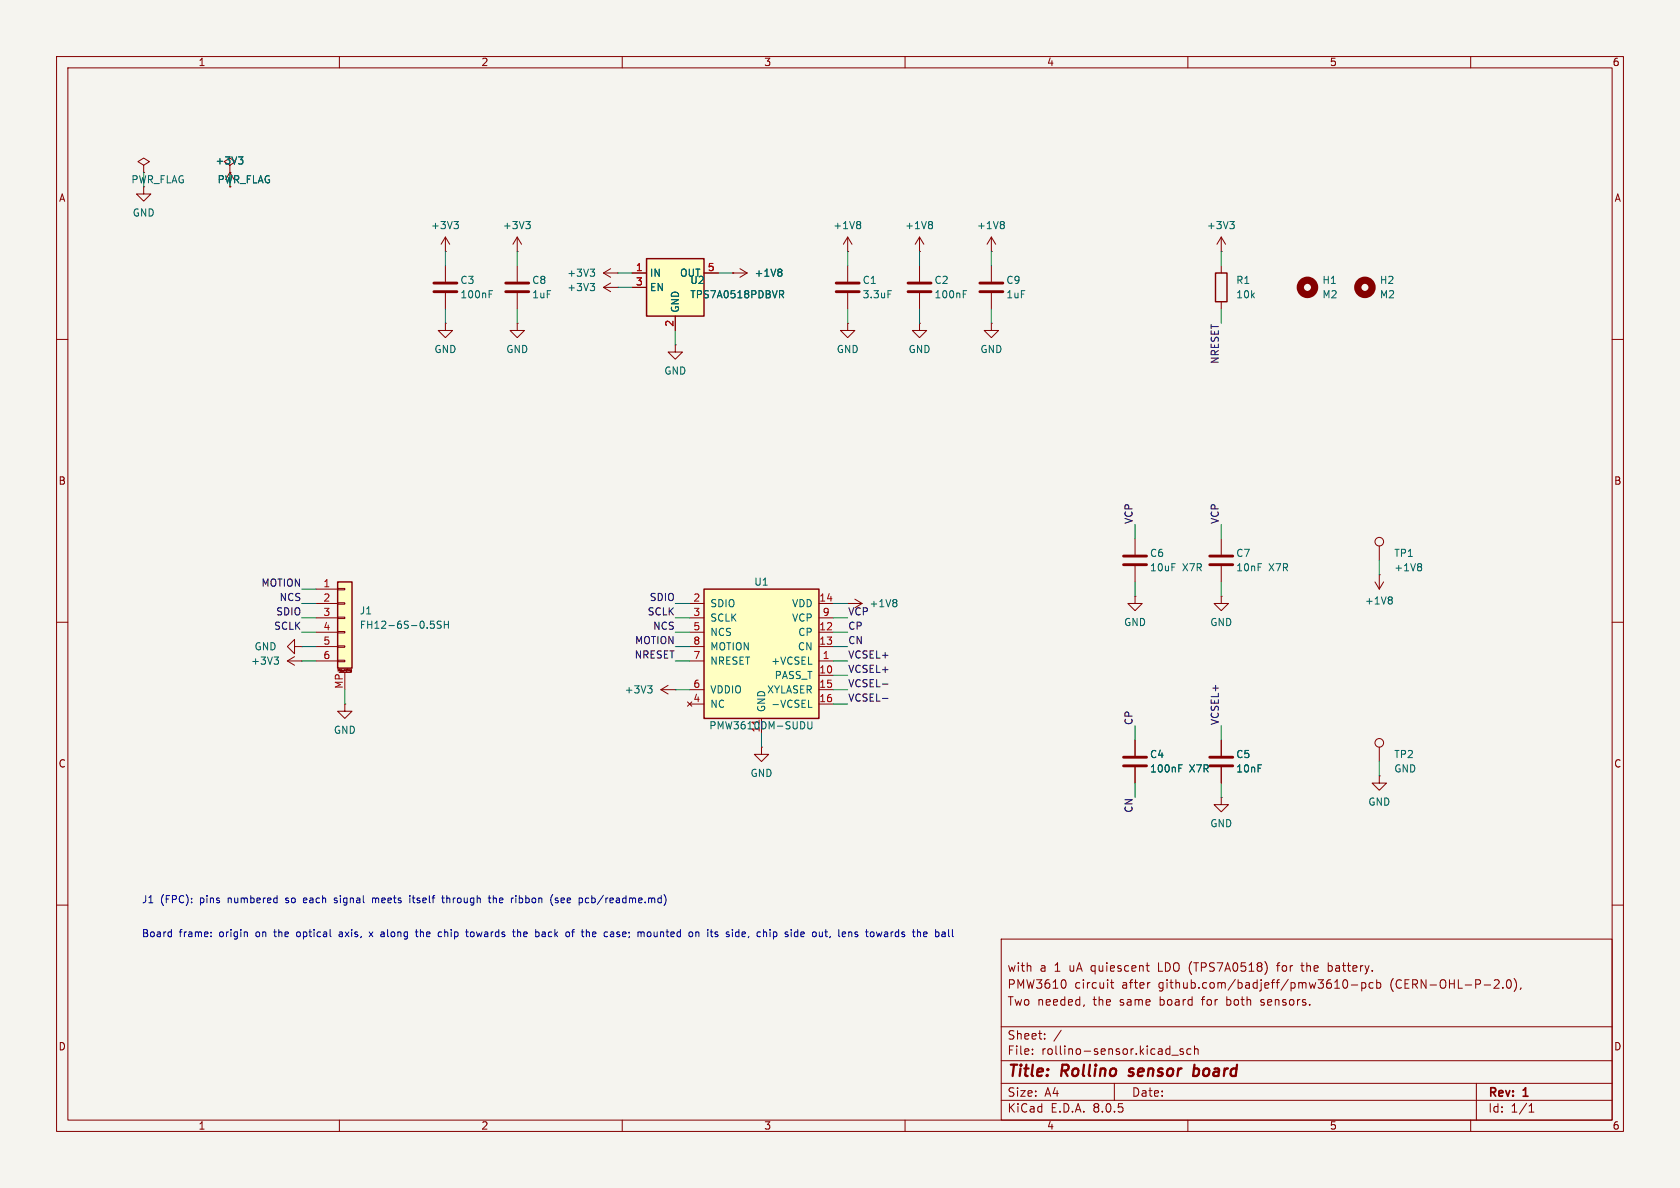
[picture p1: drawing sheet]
<svg xmlns="http://www.w3.org/2000/svg" width="297mm" height="210mm" viewBox="0 0 297 210" stroke-linecap="round" stroke-linejoin="round" font-family="sans-serif">
<path d="M0 0h297v210h-297z" fill="#f5f4ef" stroke="#f5f4ef" stroke-width=".18"/>
<g fill="none" stroke="#840000" stroke-width=".18">
<path d="M10 10h277v190h-277zM12 12h273v186h-273zM60 10v2M110 10v2M160 10v2M210 10v2M260 10v2M25.4 33v1.3h1.3l-1.3 1.3-1.3-1.3h1.3M25.4 29.2l1-.6-1-.7-1 .7 1 .6v1.3M25.4 30.5h.1M40.6 29.2l1.1-.6-1.1-.7-1 .7 1 .6v1.3M40.6 30.5h.1"/>
<path d="M40.6 30.5l-.7 1.3M40.6 30.5v2.5M40.6 30.5l.8 1.3M10 60h2M78.7 44.5h.1M78.7 57.2v1.2h1.3l-1.3 1.3-1.2-1.3h1.2M78.7 57.2h.1M78.7 41.9v2.6M78.7 47v2.8M78.7 51.8v2.8M78.7 41.9l-.7 1.3M78.7 41.9l.8 1.3"/>
<path d="M91.4 44.5h.1M91.4 57.2v1.2h1.3l-1.3 1.3-1.2-1.3h1.2M91.4 57.2h.1M91.4 41.9v2.6M91.4 47v2.8M91.4 51.8v2.8M91.4 41.9l-.7 1.3M91.4 41.9l.8 1.3M106.7 50.8l1.2 .8M106.7 50.8h2.5M106.7 48.3l1.2 .7M106.7 48.3h2.5"/>
<path d="M107.9 50l-1.2 .8M107.9 47.5l-1.2 .8M109.2 50.8h.1M109.2 48.3h.1M149.9 44.5h.1M149.9 41.9v2.6M149.9 47v2.8M149.9 51.8v2.8M149.9 41.9l-.8 1.3M149.9 41.9l.7 1.3M162.6 44.5h.1M162.6 41.9v2.6"/>
<path d="M162.6 47v2.8M162.6 51.8v2.8M162.6 41.9l-.8 1.3M162.6 41.9l.7 1.3M285 60h2M10 110h2M149.9 106.7h.1M149.9 106.7h2.5M151.1 105.9l1.3 .8M152.4 106.7l-1.3 .7M243.1 102.9l.7 1.2M243.8 101.6h.1"/>
<path d="M243.8 101.6v2.5M244.6 102.9l-.8 1.2M285 110h2M200.7 130.8v2.8M200.7 135.6v2.8M215.9 130.8v2.8M215.9 135.6v2.8M243.8 137.2v1.2h1.3l-1.3 1.3-1.2-1.3h1.2M243.8 137.2h.1M243.8 132.1v2.5M10 160h2M215.9 141v1.2h1.3l-1.3 1.3-1.3-1.3h1.3"/>
<path d="M215.9 141h.1M285 160h2M177 166h108v32h-108zM188.4 173.5v.9M191.7 177.6l-.2 .3M196.3 173.7h.6M196.5 173.2v1.3l.4 .2M202.6 170.7h.6M202.8 170.2v1.3l.4 .2M203.2 173.7h.1M222.9 177.6l.1 .1M223 176.8v.3"/>
<path d="M224 170.6v1M225.7 170.7h.5M230 170.7h.5M230.2 170.2v1.3l.2 .2M234.8 171.6l.4 .1M234.8 170.2v1.5M235.2 170.7l-.4 .1M236 174.7h.8M237.5 173.3l.2-.1a.81 .81 0 0 1 .6 .6 .81 .81 0 0 1-.3 .8l-.1 .1a.81 .81 0 0 1-.4-1.4zM238.9 174.1h1.1M240.7 173.8l.5-.1 .3 .3v.4l-.2 .2h-.6M240.7 173.7v1.5"/>
<path d="M242.7 173.8l-.4-.1-.3 .3v.4l.2 .2h.5M243.4 173.8l.4-.1 .3 .3v.4l-.1 .2h-.6M243.4 173.2v1.5M265.7 174.6v.1M266.5 173.3l.2-.1a.81 .81 0 0 1 .6 .6 .81 .81 0 0 1-.3 .8l-.2 .1a.81 .81 0 0 1-.6-.6 .81 .81 0 0 1 .3-.8zM267.7 173a1.72 1.72 0 0 1 0 2.3M268.9 174.6l-.2 .3M60 198v2M110 198v2M160 198v2M177 194.5h108M177 191.5h108"/>
<path d="M177 187.5h108M177 181.5h108M182.5 186.3v.1M182.5 185.5v.1M184.7 183.6v.1M184.7 182.8v.1M187.6 182.1l-1.3 2M197 191.5v3M207.2 186.5h1.1M209.2 185.5l-.4-.1-.2 .2 .1 .2 .5 .2v.3h-.6M210 198v2M210.5 185.5l-.4-.1-.3 .3v.4l.2 .2h.5"/>
<path d="M211.2 185.5l.2-.1 .3 .1 .1 .9M211.2 184.9v1.5M260 198v2M261 191.5v6.5M270.3 196.6h.9M270.3 195.5l.4-.4v1.5"/>
<circle cx="243.8" cy="131.3" r=".76"/>
</g>
<path d="M199.5 190.1l.2 .1M199.7 189l-.1 .3 .1 .1M211.1 189l.2-.1 .5 .1M211.2 188.2l-.3 2M211.8 190a.66 .66 0 0 1-.9 .1" fill="none" stroke="#840000" stroke-width=".4"/>
<path d="M76.7 51.6h4.1M76.7 50h4.1M89.4 51.6h4.1M89.4 50h4.1M147.8 51.6h4.1M147.8 50h4.1M160.5 51.6h4.1M160.5 50h4.1M198.6 135.4h4.1M198.6 133.9h4.1M213.9 135.4h4M213.9 133.9h4" fill="none" stroke="#840000" stroke-width=".51"/>
<g fill="none" stroke="#006464" stroke-width=".18">
<path d="M42.2 27.7h.7l-.4 .5M42.7 28.2l.2 .3v.3l-.2 .2M80.3 39.2h.7l-.4 .4M80.8 39.6l.2 .3v.3l-.2 .2M93 39.2h.7l-.4 .4M93.5 39.6l.2 .3v.3l-.2 .2M151.9 39.2l.3 .2-.3 .3 .3 .2v.3l-.3 .2M164.6 39.2l.3 .2-.3 .3 .3 .2v.3l-.3 .2M86.5 52h.4M86.5 51.4h.6M104.3 50.1h.8l-.4 .5M104.3 47.6h.8l-.4 .5"/>
<path d="M104.9 50.6l.2 .2v.3l-.2 .3M104.9 48.1l.2 .2v.3l-.2 .2M157 51.4h.6M170.3 52h.4M170.3 51.4h.6M158.3 106l.3 .2-.3 .3 .3 .3v.2l-.3 .3M245.9 105.5l.2 .3-.2 .3 .2 .2v.2l-.2 .3M208.4 135.8h.4M208.4 135.2h.6"/>
</g>
<path d="M124.5 104.1h20.3v22.9h-20.3z" fill="#ffffc2"/>
<path d="M124.5 104.1h20.3v22.9h-20.3z" fill="none" stroke="#840000" stroke-width=".25"/>
<g fill="none" stroke="#840000" stroke-width=".18">
<path d="M121.9 116.8h2.6M121.9 111.8h2.6M121.9 114.3h2.6M121.9 106.7h2.6M121.9 109.2h2.6M144.8 116.8h2.5M144.8 119.4h2.5M144.8 111.8h2.5M144.8 114.3h2.5M144.8 106.7h2.5M144.8 109.2h2.5M121.5 124.1l.8 .7"/>
<path d="M121.9 121.9h2.6M121.9 124.5h2.6M122.3 124.1l-.8 .7M134.6 127v2.5M144.8 121.9h2.5M144.8 124.5h2.5"/>
</g>
<path d="M142.8 127.6v1l.3 .2h.3l.1-.2v-1M142.9 125h.6" fill="none" stroke="#006464" stroke-width=".18"/>
<path d="M114.3 45.7h10.2v10.2h-10.2z" fill="#ffffc2"/>
<path d="M114.3 45.7h10.2v10.2h-10.2zM214.9 48.3h2v5h-2z" fill="none" stroke="#840000" stroke-width=".25"/>
<g fill="none" stroke="#840000" stroke-width=".18">
<path d="M111.8 48.3h2.5M111.8 50.8h2.5M119.4 55.9v2.5M124.5 48.3h2.5M129.5 48.3h.1M129.5 48.3h2.6M130.8 47.5l1.3 .8M132.1 48.3l-1.3 .7M149.9 57.2v1.2h1.2l-1.2 1.3-1.3-1.3h1.3M149.9 57.2h.1M162.6 57.2v1.2h1.2l-1.2 1.3-1.3-1.3h1.3M162.6 57.2h.1"/>
<path d="M175.3 57.2v1.2h1.2l-1.2 1.3-1.3-1.3h1.3M175.3 57.2h.1M175.3 44.5h.1M175.3 41.9l-.8 1.3M175.3 41.9v2.6M175.3 47v2.8M175.3 51.8v2.8M175.3 41.9l.7 1.3M215.9 44.5h.1M215.9 41.9v2.6M215.9 47v1.3M215.9 53.3v1.3"/>
<path d="M215.9 41.9l-.8 1.3M215.9 41.9l.8 1.3M119.4 61v1.2h1.2l-1.2 1.3-1.3-1.3h1.3M119.4 61h.1M200.7 95.3v2.7M215.9 95.3v2.7M243.8 96.5v2.6M200.7 105.4v1.3h1.2l-1.2 1.3-1.3-1.3h1.3M200.7 105.4h.1M200.7 100.1v2.8M215.9 105.4v1.3h1.3l-1.3 1.3-1.3-1.3h1.3M215.9 105.4h.1"/>
<path d="M215.9 100.1v2.8M116.8 121.9l1.3 .8M116.8 121.9h2.6M118.1 121.2l-1.3 .7M119.4 121.9h.1"/>
<circle cx="243.8" cy="95.8" r=".76"/>
</g>
<path d="M177.3 39.2l.3 .2-.3 .3 .3 .2v.3l-.3 .2M217.4 39.2h.8l-.4 .4M218 39.6l.2 .3v.3l-.2 .2M137.8 51.4h.5l.2 .2-.1 .4h-.6M138 47.6l.2 .2-.2 .3 .2 .3v.2l-.2 .2M138.1 52l.4 .6M251.1 99.6l.2 .3-.2 .3 .2 .2v.3l-.2 .2M114.5 121.2h.8l-.4 .5M115 121.7l.3 .3v.3l-.3 .2" fill="none" stroke="#006464" stroke-width=".18"/>
<path d="M173.2 51.6h4.1M173.2 50h4.1M198.6 99.8h4.1M198.6 98.3h4.1M213.9 99.8h4M213.9 98.3h4" fill="none" stroke="#840000" stroke-width=".51"/>
<g fill="none" stroke="#840000" stroke-width="1.3">
<circle cx="231.1" cy="50.8" r="1.27"/>
<circle cx="241.3" cy="50.8" r="1.27"/>
</g>
<path d="M59.7 102.9h2.5v15.2h-2.5z" fill="#ffffc2"/>
<g fill="none" stroke="#840000" stroke-width=".18">
<path d="M40.6 30.5h.1M111.8 48.3h2.5M111.8 50.8h2.5M119.4 55.9v2.5M124.5 48.3h2.5M129.5 48.3h.1M50.8 116.8h2.5M50.8 116.8l1.3 .8M52.1 114.3v-1.3l-1.3 1.3 1.3 1.3v-1.3h1.2M52.1 116.1l-1.3 .7M53.3 114.3h.1M53.3 116.8h.1"/>
<path d="M55.9 104.1h3.8M55.9 106.7h3.8M55.9 109.2h3.8M55.9 111.8h3.8M55.9 114.3h3.8M55.9 116.8h3.8M59.7 116.7h1.3v.3h-1.3zM59.7 114.2h1.3v.2h-1.3zM59.7 111.6h1.3v.3h-1.3zM59.7 109.1h1.3v.2h-1.3zM59.7 106.6h1.3v.2h-1.3zM59.7 104h1.3v.3h-1.3z"/>
<path d="M59.9 118.9h2.1M61 118.9v3M62 118.6h.1M62.1 118.4v.3l-.1 .1M62.1 118.4h-.1M61 124.5v1.2h1.2l-1.2 1.3-1.3-1.3h1.3M61 124.5h.1M134.6 132.1v1.3h1.3l-1.3 1.2-1.3-1.2h1.3M134.6 132.1h.1M200.7 130.8v2.8M200.7 135.6v2.8M215.9 130.8v2.8"/>
<path d="M215.9 135.6v2.8"/>
</g>
<path d="M59.7 102.9h2.5v15.2h-2.5z" fill="none" stroke="#840000" stroke-width=".25"/>
<g fill="none" stroke="#006464" stroke-width=".18">
<path d="M42.2 27.7h.7l-.4 .5M42.7 28.2l.2 .3v.3l-.2 .2M137.8 51.4h.5l.2 .2-.1 .4h-.6M138 47.6l.2 .2-.2 .3 .2 .3v.2l-.2 .2M138.1 52l.4 .6M48.5 116.1h.7l-.4 .5M49 116.6l.2 .3v.3l-.2 .2M76.1 109.8h.6M76.6 110.3l.2 .2v.3l-.2 .3M78 109.9l-.5-.1-.2 .2 .1 .3 .5 .3v.3l-.1 .2-.5-.1M78.5 109.8v1.3M78.5 110.4h.8"/>
<path d="M79.3 109.8v1.3M208.4 135.8h.4M208.4 135.2h.6"/>
</g>
<path d="M156 120.9h1M156 123.5h1" fill="none" stroke="#0f0f0f" stroke-width=".18"/>
<g fill="none" stroke="#0000c2" stroke-width=".18">
<path d="M53.8 158.7l-.2 .2v.5l.2 .2M54.2 159l-.6 .2M59.1 159.5l.4 .1M59.5 158.7l-.4 .2v.2l.4 .1M65.9 158.9l.3-.2 .2 .2M65.9 158.7v.9M72.5 158.3v.1M72.5 158.7v.9M72.9 158.7h.5M73.1 158.3v1.1l.1 .2M78.1 158.7h.5M78.3 158.3v1.1l.3 .2"/>
<path d="M79 158.3v1.3M79.2 158.7l-.2 .2M86.3 158.7h.5M86.5 158.3v1.1l.3 .2M87.2 158.3v1.3M87.6 158.7l-.4 .2M91.2 158.3v.1M91.2 158.7v.9M97.5 159.8l.2 .3M97.7 158.1l-.2 .3M98.6 158.8l-.3-.1-.1 .2v.2l.4 .1v.3h-.4M104.1 158.8l-.4-.1-.2 .3 .1 .5h.5"/>
<path d="M30.2 164.7l.1 .1M30.3 164.3v1.3M30.3 165.5l-.1 .1M37.3 165.5v.1M37.3 164.8v.1M43.7 164.8v.8M52.6 164.8l-.2 .2 .2 .5M60.4 164.7l-.4 .1M60.4 165.1h-.3l-.2 .2 .1 .2 .4 .1M65.3 164.7l.6 .9M65.9 164.7l-.6 .9M67.9 164.8v.8"/>
<path d="M67.9 165.5l-.1 .1M67.9 165l-.1 .1M73.4 164.7h.5M73.6 164.3v1.1l.3 .2M74.3 164.3v1.3M74.5 164.7l-.2 .2M78 164.7l.1 .1M78.1 165.5l-.1 .1M83.8 164.9l-.4-.2-.2 .3 .1 .5 .3 .1 .2-.1M90.6 164.7h.5M91 165.6h.1M91.5 164.9l.2-.2 .3 .1v.8"/>
<path d="M91.5 164.3v1.3M95.8 165.4l.2 .2 .4-.1M95.9 164.8h.4l.1 .8M96.4 165l-.4 .1-.2 .2M101.1 164.7h.4M101.5 164.3l-.2 .1M105.2 164.7h-.3l-.2 .2 .1 .6 .4 .1M105.4 165l-.7 .2M109 165.5l.4 .1M109.2 164.7l-.2 .2 .2 .3M114.5 164.8l.3-.1 .3 .3v.3l-.3 .3-.3-.1-.1-.2zM123.2 164.7l.4 .2v.7"/>
<path d="M131.6 164.7h-.2l-.2 .2v.6l.4 .1M131.8 165l-.6 .2M136.7 164.8h.5M136.7 165.5h.5M136.7 164.7v1.3M141.6 165.2l.6-.2-.1-.2-.3-.1-.2 .2v.6h.5M146.8 165.5l-.1 .3M151.3 164.7l.3 .1M151.3 165.2h.3l.1 .2-.2 .2h-.2M156.5 164.7l.4 .1v.8M156.9 165.5l-.4 .1M156.9 165l-.4 .1"/>
<path d="M165.4 165.5l.4 .1M165.4 164.3v1.3M165.8 164.7l-.4 .1"/>
</g>
<g fill="none" stroke="#009600" stroke-width=".18">
<path d="M25.4 30.5v2.5M40.6 30.5v2.5M78.7 44.5v2.5M78.7 54.6v2.6M91.4 44.5v2.5M91.4 54.6v2.6M109.2 48.3h2.6M109.2 50.8h2.6M119.4 58.4v2.6M127 48.3h2.5M149.9 44.5v2.5M149.9 54.6v2.6"/>
<path d="M162.6 44.5v2.5M162.6 54.6v2.6M175.3 44.5v2.5M175.3 54.6v2.6M215.9 44.5v2.5M215.9 54.6v2.6M200.7 92.7v2.6M215.9 92.7v2.6M243.8 99.1v2.5M53.3 114.3h2.6M53.3 111.8h2.6M53.3 109.2h2.6"/>
<path d="M53.3 116.8h2.6M53.3 106.7h2.6M53.3 104.1h2.6M119.4 114.3h2.5M119.4 111.8h2.5M119.4 109.2h2.5M119.4 116.8h2.5M119.4 106.7h2.5M147.3 114.3h2.6M147.3 111.8h2.6M147.3 109.2h2.6M147.3 116.8h2.6"/>
<path d="M147.3 106.7h2.6M147.3 119.4h2.6M200.7 102.9v2.5M215.9 102.9v2.5M61 121.9v2.6M119.4 121.9h2.5M134.6 129.5v2.6M147.3 121.9h2.6M147.3 124.5h2.6M200.7 128.3v2.5M200.7 138.4v2.6M215.9 128.3v2.5"/>
<path d="M215.9 138.4v2.6M243.8 134.6v2.6"/>
</g>
<g font-size="2.8" fill="#840000">
<text x="178" y="190.9">Title:</text>
<text x="187.7" y="190.9">Rollino</text>
<text x="200.5" y="190.9">sensor</text>
<text x="212.6" y="190.9">board</text>
</g>
<g font-size="2.1" fill="#840000">
<text x="178" y="172">with</text>
<text x="183.8" y="172">a</text>
<text x="186.5" y="172">1</text>
<text x="189.2" y="172">uA quiescent</text>
<text x="205.1" y="172">LDO (TPS7A0518)</text>
<text x="226.5" y="172">for</text>
<text x="231" y="172">the</text>
<text x="235.8" y="172">battery.</text>
<text x="178" y="178">Two needed,</text>
<text x="178" y="175">PMW3610</text>
<text x="189.9" y="175">circuit</text>
<text x="193.3" y="178">the</text>
<text x="198.1" y="178">same</text>
<text x="198.4" y="175">after</text>
<text x="205" y="175">github.com/badjeff/pmw3610-pcb</text>
<text x="205.3" y="178">board</text>
<text x="212.9" y="178">for</text>
<text x="217.4" y="178">both</text>
<text x="223.6" y="178">sensors.</text>
<text x="246.1" y="175">(CERN-OHL-P-2.0),</text>
<text x="178" y="184">Sheet:</text>
<text x="178" y="186.7">File:</text>
<text x="184.1" y="186.7">rollino-sensor.kicad_sch</text>
<text x="178" y="196.9">KiCad</text>
<text x="178" y="194.1">Size:</text>
<text x="184.7" y="194.1">A4</text>
<text x="185.7" y="196.9">E.D.A.</text>
<text x="193.3" y="196.9">8.0.5</text>
<text x="200" y="194.1">Date:</text>
<text x="263" y="194.3">Rev:</text>
<text x="263" y="196.9">Id:</text>
<text x="267.1" y="196.9">1/1</text>
<text x="269.4" y="194.3">1</text>
</g>
<g font-size="1.8" fill="#840000">
<text x="35" y="11.9">1</text>
<text x="85" y="11.9">2</text>
<text x="135" y="11.9">3</text>
<text x="185" y="11.9">4</text>
<text x="235" y="11.9">5</text>
<text x="285" y="11.9">6</text>
<text x="10.3" y="35.9">A</text>
<text x="38.4" y="32.6">PWR_FLAG</text>
<text x="285.3" y="35.9">A</text>
<text x="10.3" y="85.9">B</text>
<text x="285.3" y="85.9">B</text>
<text x="10.3" y="135.9">C</text>
<text x="285.3" y="135.9">C</text>
<text x="10.3" y="185.9">D</text>
<text x="285.3" y="185.9">D</text>
<text x="35" y="199.9">1</text>
<text x="85" y="199.9">2</text>
<text x="135" y="199.9">3</text>
<text x="185" y="199.9">4</text>
<text x="235" y="199.9">5</text>
<text x="285" y="199.9">6</text>
</g>
<g font-size="1.8" fill="#006464">
<text x="38" y="29.3">+3V3</text>
<text x="23.1" y="32.6">PWR_FLAG</text>
<text x="23.4" y="38.5">GND</text>
<text x="76.1" y="40.7">+3V3</text>
<text x="88.8" y="40.7">+3V3</text>
<text x="147.2" y="40.7">+1V8</text>
<text x="159.9" y="40.7">+1V8</text>
<text x="172.6" y="40.7">+1V8</text>
<text x="213.3" y="40.7">+3V3</text>
<text x="81.3" y="50.4">C3</text>
<text x="81.3" y="52.9">100nF</text>
<text x="94" y="50.4">C8</text>
<text x="94" y="52.9">1uF</text>
<text x="100.2" y="51.7">+3V3</text>
<text x="100.2" y="49.1">+3V3</text>
<text x="114.8" y="49.1">IN</text>
<text x="114.8" y="51.7">EN</text>
<text x="120.1" y="49.1">OUT</text>
<text x="121.9" y="50.4">U2</text>
<text x="121.9" y="52.9">TPS7A0518PDBVR</text>
<text x="133.3" y="49.1">+1V8</text>
<text x="152.4" y="50.4">C1</text>
<text x="152.4" y="52.9">3.3uF</text>
<text x="165.1" y="50.4">C2</text>
<text x="165.1" y="52.9">100nF</text>
<text x="177.8" y="50.4">C9</text>
<text x="177.8" y="52.9">1uF</text>
<text x="218.4" y="50.4">R1</text>
<text x="218.4" y="52.9">10k</text>
<text x="233.7" y="52.9">M2</text>
<text x="233.7" y="50.4">H1</text>
<text x="243.8" y="52.9">M2</text>
<text x="243.8" y="50.4">H2</text>
<text x="120.2" y="55.4" transform="rotate(-90 120.2 55.4)">GND</text>
<text x="76.7" y="62.6">GND</text>
<text x="89.4" y="62.6">GND</text>
<text x="147.8" y="62.6">GND</text>
<text x="160.5" y="62.6">GND</text>
<text x="173.2" y="62.6">GND</text>
<text x="117.3" y="66.4">GND</text>
<text x="203.2" y="98.7">C6</text>
<text x="203.2" y="101.2">10uF</text>
<text x="209" y="101.2">X7R</text>
<text x="218.4" y="98.7">C7</text>
<text x="218.4" y="101.2">10nF</text>
<text x="224.3" y="101.2">X7R</text>
<text x="246.4" y="98.7">TP1</text>
<text x="246.4" y="101.2">+1V8</text>
<text x="125.5" y="107.5">SDIO</text>
<text x="133.2" y="103.7">U1</text>
<text x="139.9" y="107.5">VDD</text>
<text x="153.6" y="107.5">+1V8</text>
<text x="241.2" y="107.1">+1V8</text>
<text x="63.5" y="108.8">J1</text>
<text x="63.5" y="111.4">FH12-6S-0.5SH</text>
<text x="125.5" y="110.1">SCLK</text>
<text x="125.5" y="112.6">NCS</text>
<text x="139.9" y="110.1">VCP</text>
<text x="141" y="112.6">CP</text>
<text x="198.6" y="110.9">GND</text>
<text x="213.9" y="110.9">GND</text>
<text x="44.3" y="117.7">+3V3</text>
<text x="44.9" y="115.2">GND</text>
<text x="125.5" y="117.7">NRESET</text>
<text x="125.5" y="115.2">MOTION</text>
<text x="136.2" y="117.7">+VCSEL</text>
<text x="141" y="115.2">CN</text>
<text x="110.3" y="122.8">+3V3</text>
<text x="125.5" y="125.3">NC</text>
<text x="125.5" y="122.8">VDDIO</text>
<text x="135.5" y="126" transform="rotate(-90 135.5 126)">GND</text>
<text x="135.5" y="122.8">XYLASER</text>
<text x="136.2" y="125.3">-VCSEL</text>
<text x="136.8" y="120.2">PASS_T</text>
<text x="58.9" y="129.9">GND</text>
<text x="125.3" y="129.1">PMW3610DM-SUDU</text>
<text x="134.4" y="129.6" transform="rotate(-90 134.4 129.6)">11</text>
<text x="132.6" y="137.5">GND</text>
<text x="203.2" y="134.2">C4</text>
<text x="203.2" y="136.8">100nF</text>
<text x="210.2" y="136.8">X7R</text>
<text x="218.4" y="134.2">C5</text>
<text x="218.4" y="136.8">10nF</text>
<text x="246.4" y="134.2">TP2</text>
<text x="246.4" y="136.8">GND</text>
<text x="241.8" y="142.6">GND</text>
<text x="213.9" y="146.4">GND</text>
</g>
<g font-size="1.8" fill="#a90000">
<text x="112.3" y="48">1</text>
<text x="112.3" y="50.5">3</text>
<text x="125" y="48">5</text>
<text x="119.1" y="57.9" transform="rotate(-90 119.1 57.9)">2</text>
<text x="57.1" y="103.9">1</text>
<text x="57.1" y="106.4">2</text>
<text x="122.5" y="106.4">2</text>
<text x="144.7" y="106.4">14</text>
<text x="57.1" y="109">3</text>
<text x="57.1" y="111.5">4</text>
<text x="122.5" y="109">3</text>
<text x="122.5" y="111.5">5</text>
<text x="144.7" y="111.5">12</text>
<text x="145.3" y="109">9</text>
<text x="57.1" y="114">5</text>
<text x="57.1" y="116.6">6</text>
<text x="122.5" y="116.6">7</text>
<text x="122.5" y="114">8</text>
<text x="144.7" y="119.1">10</text>
<text x="144.7" y="114">13</text>
<text x="145.3" y="116.6">1</text>
<text x="60.7" y="121.9" transform="rotate(-90 60.7 121.9)">MP</text>
<text x="122.5" y="124.2">4</text>
<text x="122.5" y="121.7">6</text>
<text x="144.7" y="121.7">15</text>
<text x="144.7" y="124.2">16</text>
</g>
<g font-size="1.8" fill="#0f0f0f">
<text x="215.6" y="64.4" transform="rotate(-90 215.6 64.4)">NRESET</text>
<text x="200.3" y="92.7" transform="rotate(-90 200.3 92.7)">VCP</text>
<text x="215.6" y="92.7" transform="rotate(-90 215.6 92.7)">VCP</text>
<text x="46.1" y="103.8">MOTION</text>
<text x="49.3" y="106.3">NCS</text>
<text x="114.8" y="106.3">SDIO</text>
<text x="48.4" y="111.4">SCLK</text>
<text x="48.7" y="108.9">SDIO</text>
<text x="112.2" y="114">MOTION</text>
<text x="114.4" y="108.9">SCLK</text>
<text x="115.4" y="111.4">NCS</text>
<text x="149.9" y="111.4">CP</text>
<text x="149.9" y="108.9">VCP</text>
<text x="149.9" y="114">CN</text>
<text x="112.1" y="116.5">NRESET</text>
<text x="149.9" y="116.5">VCSEL+</text>
<text x="149.9" y="119">VCSEL+</text>
<text x="149.9" y="121.6">VCSEL-</text>
<text x="149.9" y="124.1">VCSEL-</text>
<text x="200.3" y="128.3" transform="rotate(-90 200.3 128.3)">CP</text>
<text x="215.6" y="128.3" transform="rotate(-90 215.6 128.3)">VCSEL+</text>
<text x="200.3" y="143.8" transform="rotate(-90 200.3 143.8)">CN</text>
</g>
<g font-size="1.8" fill="#0000c2">
<text x="25" y="159.8">J1</text>
<text x="28.3" y="159.8">(FPC):</text>
<text x="35.4" y="159.8">pins</text>
<text x="40.5" y="159.8">numbered</text>
<text x="51" y="159.8">so</text>
<text x="54.3" y="159.8">each</text>
<text x="60" y="159.8">signal</text>
<text x="66.9" y="159.8">meets</text>
<text x="73.7" y="159.8">itself</text>
<text x="79.7" y="159.8">through</text>
<text x="88.1" y="159.8">the</text>
<text x="92.2" y="159.8">ribbon</text>
<text x="99.4" y="159.8">(see</text>
<text x="104.6" y="159.8">pcb/readme.md)</text>
<text x="25" y="165.7">Board</text>
<text x="31.7" y="165.7">frame:</text>
<text x="38.9" y="165.7">origin</text>
<text x="45.5" y="165.7">on</text>
<text x="49" y="165.7">the</text>
<text x="53.1" y="165.7">optical</text>
<text x="60.8" y="165.7">axis,</text>
<text x="66.4" y="165.7">x</text>
<text x="68.6" y="165.7">along</text>
<text x="75" y="165.7">the</text>
<text x="79.2" y="165.7">chip</text>
<text x="84.3" y="165.7">towards</text>
<text x="92.8" y="165.7">the</text>
<text x="96.9" y="165.7">back</text>
<text x="102.5" y="165.7">of</text>
<text x="105.6" y="165.7">the</text>
<text x="109.7" y="165.7">case;</text>
<text x="115.8" y="165.7">mounted</text>
<text x="125.1" y="165.7">on</text>
<text x="128.6" y="165.7">its</text>
<text x="132.1" y="165.7">side,</text>
<text x="137.8" y="165.7">chip</text>
<text x="142.9" y="165.7">side</text>
<text x="148" y="165.7">out,</text>
<text x="152.8" y="165.7">lens</text>
<text x="157.9" y="165.7">towards</text>
<text x="166.4" y="165.7">the</text>
</g>
<text font-size=".5" fill="#840000" x="59.6" y="118.8">Mounting</text>
</svg>
